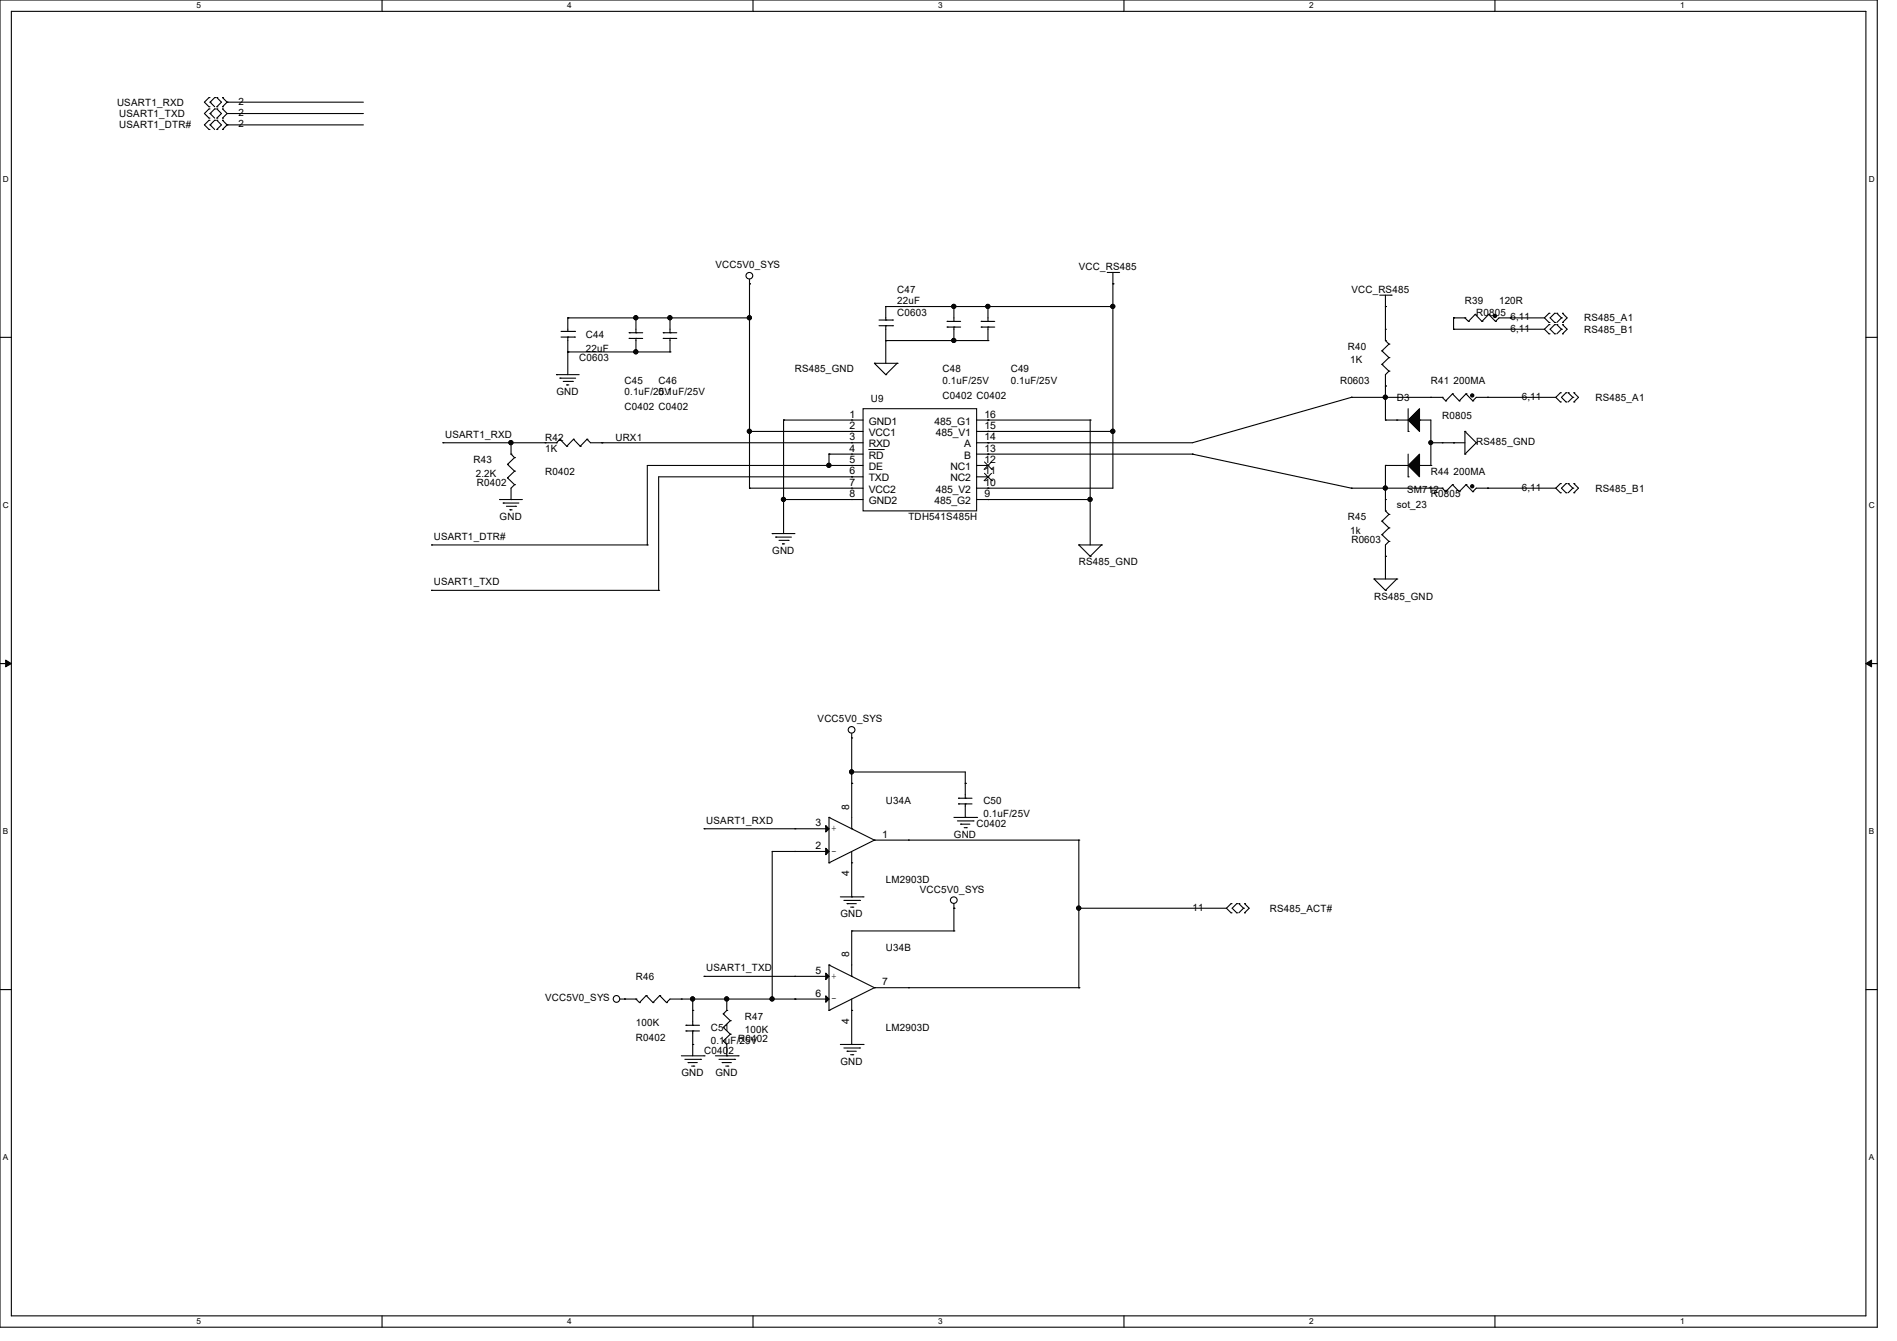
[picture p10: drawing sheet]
<svg xmlns="http://www.w3.org/2000/svg" width="297mm" height="210mm" viewBox="0 0 297 210" stroke-linecap="round" stroke-linejoin="round" font-family="sans-serif">
<path d="M0 0h293.9v207.9h-293.9zM1.8 1.8h290.3v204.3h-290.3z" fill="none" stroke="#000" stroke-width=".17"/>
<g fill="#fff">
<path d="M30.8 .2h.7v1.4h-.7z"/>
<path d="M30.8 206.2h.7v1.4h-.7z"/>
</g>
<path d="M59.8 0v1.8M59.8 206.1v1.8" fill="none" stroke="#000" stroke-width=".17"/>
<g fill="#fff">
<path d="M88.8 .2h.7v1.4h-.7z"/>
<path d="M88.8 206.2h.7v1.4h-.7z"/>
</g>
<path d="M117.9 0v1.8M117.9 206.1v1.8" fill="none" stroke="#000" stroke-width=".17"/>
<g fill="#fff">
<path d="M146.9 .2h.7v1.4h-.7z"/>
<path d="M146.9 206.2h.7v1.4h-.7z"/>
</g>
<path d="M176 0v1.8M176 206.1v1.8" fill="none" stroke="#000" stroke-width=".17"/>
<g fill="#fff">
<path d="M205 .2h.7v1.4h-.7z"/>
<path d="M205 206.2h.7v1.4h-.7z"/>
</g>
<path d="M234.1 0v1.8M234.1 206.1v1.8" fill="none" stroke="#000" stroke-width=".17"/>
<g fill="#fff">
<path d="M263.1 .2h.6v1.4h-.6z"/>
<path d="M263.1 206.2h.6v1.4h-.6z"/>
<path d="M.5 27.3h.9v1.4h-.9z"/>
<path d="M292.6 27.3h.9v1.4h-.9z"/>
<path d="M.5 78.4h.9v1.4h-.9z"/>
<path d="M292.6 78.4h.9v1.4h-.9z"/>
</g>
<path d="M0 52.8h1.8M292.1 52.8h1.8" fill="none" stroke="#000" stroke-width=".17"/>
<g fill="#fff">
<path d="M.5 129.5h.8v1.4h-.8z"/>
<path d="M292.6 129.5h.8v1.4h-.8z"/>
</g>
<path d="M0 103.9h1.8M292.1 103.9h1.8" fill="none" stroke="#000" stroke-width=".17"/>
<path d="M.9 103.4l.9 .5-.9 .5zM292.1 103.9l.9-.5v1z" fill="#000" stroke="#000" stroke-width=".16"/>
<g fill="#fff">
<path d="M.5 180.5h.8v1.4h-.8z"/>
<path d="M292.6 180.5h.8v1.4h-.8z"/>
</g>
<g fill="none" stroke="#000" stroke-width=".17">
<path d="M32.7 16.7h.1M32.7 15.3h.1M32.7 18.5h.1M32.7 17.1h.1M32.7 18.8h.1M32.7 18.8l-.7 .8 .7 .7M32.7 15.3l-.7 .7 .7 .7M32.7 17.1l-.7 .7 .7 .7M32.9 16h.1M32.9 17.8h.1M32.9 19.6h.1M32.9 16l.7 .7"/>
<path d="M32.9 17.8l.7 .7M32.9 19.6l.7 .7M33.6 15.3h.1M33.6 17.1h.1M33.6 18.8h.1M33.6 17.1l-.7 .7M33.6 15.3l-.7 .7M33.6 18.8l-.7 .8M34 15.3h.1M34 16.7h.1M34 17.1h.1M34 18.5h.1"/>
<path d="M34 18.8h.1M34 15.3l.7 .7-.7 .7M34 17.1l.7 .7-.7 .7M34 18.8l.7 .8-.7 .7M34.8 15.3h.1M34.8 16.7h.1M34.8 17.1h.1M34.8 18.5h.1M34.8 18.8h.1M34.8 15.3l.8 .7M34.8 18.8l.8 .8M34.8 17.1l.8 .7"/>
<path d="M35.6 17.8h.1M35.6 16h.1M35.6 19.6h.1M35.6 17.8h21.3M35.6 16h21.3M35.6 19.6h21.3M35.6 16l-.8 .7M35.6 17.8l-.8 .7M35.6 19.6l-.8 .7M32.7 20.3h.1M34 20.3h.1M34.8 20.3h.1"/>
<path d="M87.1 58.7h.1M87.1 58.7h3.6M87.7 59.2h.1M87.7 59.2h2.4M87.8 52.8h2.2M87.8 51.9h2.2M88.2 59.7h1.4M88.9 55.1h.1M88.9 49.8h.1M88.9 51.9h.1M88.9 52.8h.1M88.9 49.8h28.4"/>
<path d="M88.9 55.1h16M88.9 49.8v2.1M88.9 52.8v5.9M89.6 59.7h.1M90 52.8h.1M90 51.9h.1M98.5 52.1h.1M98.5 53h.1M98.5 52.1h2.1M98.5 53h2.1M99.6 55.1h.1M99.6 49.8h.1"/>
<path d="M99.6 53h.1M99.6 52.1h.1M99.6 49.8v2.3M99.6 53v2.1M103.8 52.1h.1M103.8 53h.1M103.8 52.1h2.2M103.8 53h2.2M104.9 49.8h.1M104.9 53h.1M104.9 52.1h.1M104.9 55.1h.1"/>
<path d="M104.9 49.8v2.3M104.9 53v2.1M117.3 44.4h.1M117.3 49.8h.1M117.3 43.7v32.8M136.9 56.9h.1M136.9 56.9h3.6M136.9 56.9l1.8 1.8M137.6 51h2.1M137.6 50.1h2.1M138.7 53.3h.1M138.7 48h.1"/>
<path d="M138.7 58.7h.1M138.7 50.1h.1M138.7 51h.1M138.7 53.3h16M138.7 48v2.1M138.7 51v5.9M138.7 48h35.5M139.7 51h.1M139.7 50.1h.1M140.5 56.9h.1M140.5 56.9l-1.8 1.8M148.3 50.3h.1"/>
<path d="M148.3 51.2h.1M148.3 50.3h2.1M148.3 51.2h2.1M149.4 53.3h.1M149.4 48h.1M149.4 51.2h.1M149.4 50.3h.1M149.4 48v2.3M149.4 51.2v2.1M153.6 50.3h.1M153.6 51.2h.1M153.6 50.3h2.1"/>
<path d="M153.6 51.2h2.1M154.7 48h.1M154.7 51.2h.1M154.7 50.3h.1M154.7 53.3h.1M154.7 48v2.3M154.7 51.2v2.1M173.4 42.7h1.7M174.2 44.4h.1M174.2 48h.1M174.2 42.7v33.8h-21.3M175.1 42.7h.1"/>
<path d="M216 46.2h1.8M216.4 57.1h.1M216.4 54.9h.1M216.4 57.1l1.1 1M216.4 54.9l1.1 1.1M216.9 48h.1M216.9 53.3h.1M216.9 51.6h.1M216.9 46.2v7.1M216.9 53.3l.6 .6M217.5 58.1h.1M217.5 56h.1"/>
<path d="M217.5 53.9h.1M217.5 58.1l-.6 .6v7.1M217.5 56l-1.1 1.1M217.5 53.9l-1.1 1M217.8 46.2h.1M227.6 51.6h.1M227.6 49.8h.1M227.6 51.6h14.2M227.6 49.8h1.8M227.6 49.8v1.8M229.4 49.8h.1M229.4 49.8l.5 .5"/>
<path d="M229.9 50.3h.1M231 49.2h.1M231 49.2l1 1.1M231 49.2l-1.1 1.1M232 50.3h.1M233.1 49.2h.1M233.1 49.2l1 1.1M233.1 49.2l-1.1 1.1M234.1 50.3h.1M236.5 49.8h.1M241.8 49.8h-7.1l-.6 .5M241.8 49.8l.7 .7"/>
<path d="M241.8 51.6l.7 .7M242.5 49.1h.1M242.5 50.5h.1M242.5 50.8h.1M242.5 52.3h.1M242.5 49.1l-.7 .7M242.5 50.8l-.7 .8M243.4 49.1h.1M243.4 50.5h.1M243.4 50.8h.1M243.4 52.3h.1M243.4 49.1l-.7 .7 .7 .7"/>
<path d="M243.4 50.8l-.7 .8 .7 .7M243.8 49.1h.1M243.8 50.8h.1M243.8 50.8l.7 .8M243.8 49.1l.7 .7M244.5 49.8h.1M244.5 51.6h.1M244.5 49.8l-.7 .7M244.5 51.6l-.7 .7M244.6 50.5h.1M244.6 49.1h.1M244.6 52.3h.1"/>
<path d="M244.6 50.8h.1M244.6 49.1l.8 .7-.8 .7M244.6 50.8l.8 .8-.8 .7M69.3 69.3h.1M69.3 69.3h17.8M78.2 78.2h.1M78.2 78.2h3.6M78.8 78.8h.1M78.8 78.8h2.4M79.3 79.3h1.4M79.5 74.8h.1M79.5 72.7h.1"/>
<path d="M79.5 74.8l1.1 1.1M79.5 72.7l1.1 1.1M79.8 79.8h.1M79.8 79.8h.4M80 69.3h.1M80 71.1h.1M80 78.2h.1M80 71.1l.6 .6M80 69.3v1.8M80.6 75.9h.1M80.6 73.8h.1M80.6 71.7h.1"/>
<path d="M80.6 75.9l-.6 .6v1.7M80.6 73.8l-1.1 1M80.6 71.7l-1.1 1M80.7 79.3h.1M85.3 69.3h.1M87.1 69.3h.1M87.7 68.8h.1M87.7 68.8l1 1.1M87.7 68.8l-.6 .5M88.7 60.3h.1M88.7 69.9h.1M88.7 60.3h.4"/>
<path d="M89.8 68.8h.1M89.8 68.8l1 1.1M89.8 68.8l-1.1 1.1M90.8 69.9h.1M91.9 68.8h.1M91.9 68.8l.6 .5h42.6M91.9 68.8l-1.1 1.1M94.2 69.3h.1M117.3 67.6h.1M117.3 76.5h.1M117.3 67.6h17.8M117.3 76.5h17.8"/>
<path d="M122.7 65.8h.1M122.7 78.2h.1M122.7 65.8v17.8M122.7 65.8h12.4M122.7 78.2h12.4M129.8 71.1h.1M129.8 72.9h.1M129.8 71.1h5.3M129.8 71.1v1.8M133.3 74.7h.1M133.3 65.8h.1M133.3 67.6h.1"/>
<path d="M133.3 69.3h.1M133.3 71.1h.1M133.3 72.9h.1M133.3 76.5h.1M133.3 78.2h.1M135.1 64h17.8v16h-17.8zM135.1 72.9h-33.8v12.4M135.1 74.7h-32v17.8M152.9 65.8h17.8M152.9 67.6h21.3M152.9 71.1h33.8M152.9 72.9h1.8"/>
<path d="M152.9 78.2h17.8M152.9 74.7h1.8M154.7 65.8h.1M154.7 67.6h.1M154.7 69.3h.1M154.7 71.1h.1M154.7 76.5h.1M154.7 78.2h.1M154.7 74.7h.1M154.7 72.9h.1M170.7 65.8h.1M170.7 78.2h.1"/>
<path d="M170.7 65.8v19.5M174.2 67.6h.1M186.7 71.1h.1M186.7 71.1l24.9 5.4M211.6 62.2h.1M211.6 76.5h.1M211.6 62.2l-24.9 7.1h-33.8M211.6 76.5h14.2M211.6 62.2h14.2M216.9 60.5h.1M216.9 76.5h.1M216.9 62.2h.1"/>
<path d="M216.9 72.9h.1M216.9 78.2h.1M216.9 65.8h.1M216.9 65.8h3.6M216.9 72.9h3.6M216.9 72.9v7.1M218.7 65.8h.1M220.5 67.6h.1M220.5 74.7h.1M220.5 72.9h.1M220.5 64v3.6M220.5 71.1v3.6"/>
<path d="M222.2 72.9h.1M222.2 65.8h.1M222.2 65.8h1.8v7.1M222.2 72.9h1.8M224 76.5h.1M224 62.2h.1M224 72.9h.1M224 69.3h5.4M225.8 76.5h.1M225.8 62.2h.1M225.8 69.3h.1M225.8 76.5l.6 .5"/>
<path d="M225.8 62.2l.6 .6M226.4 77h.1M226.4 62.8h.1M227.4 75.9h.1M227.4 61.7h.1M227.4 75.9l1.1 1.1M227.4 75.9l-1 1.1M227.4 61.7l1.1 1.1M227.4 61.7l-1 1.1M227.6 69.3h.1M228.5 77h.1M228.5 62.8h.1"/>
<path d="M229.4 67.6h.1M229.4 71.1h.1M229.4 67.6v3.5M229.4 67.6l1.7 1.7M229.5 75.9h.1M229.5 61.7h.1M229.5 75.9l1.1 1.1M229.5 75.9l-1 1.1M229.5 61.7l1.1 1.1M229.5 61.7l-1 1.1M230.6 77h.1M230.6 62.8h.1"/>
<path d="M231.1 69.3h.1M231.1 69.3l-1.7 1.8M232.9 62.2h.1M232.9 76.5h.1M243.6 76.5h-12.5l-.5 .5M243.6 62.2h-12.5l-.5 .6M243.6 62.2l.7 .7M243.6 76.5l.7 .7M244.3 61.5h.1M244.3 62.9h.1M244.3 75.7h.1M244.3 77.2h.1"/>
<path d="M244.3 61.5l-.7 .7M244.3 75.7l-.7 .8M245.2 61.5h.1M245.2 62.9h.1M245.2 75.7h.1M245.2 77.2h.1M245.2 61.5l-.7 .7 .7 .7M245.2 75.7l-.7 .8 .7 .7M245.5 61.5h.1M245.5 75.7h.1M245.5 61.5l.8 .7M245.5 75.7l.8 .8"/>
<path d="M246.3 62.2h.1M246.3 76.5h.1M246.3 62.2l-.8 .7M246.3 76.5l-.8 .7M246.4 62.9h.1M246.4 61.5h.1M246.4 77.2h.1M246.4 75.7h.1M246.4 61.5l.7 .7-.7 .7M246.4 75.7l.7 .8-.7 .7M67.6 85.3h.1M67.6 92.5h.1"/>
<path d="M67.6 85.3h33.7M67.6 92.5h35.5M101.3 85.3h.1M103.1 92.5h.1M120.9 83.6h.1M120.9 83.6h3.6M121.5 84.1h.1M121.5 84.1h2.4M122 84.6h1.4M122.5 85.2h.1M122.5 85.2h.4M123.4 84.6h.1"/>
<path d="M168.9 85.3h.1M168.9 85.3h3.6M168.9 85.3l1.8 1.8M170.7 87.1h.1M172.5 85.3h.1M172.5 85.3l-1.8 1.8M215.1 90.7h.1M215.1 90.7h3.6M215.1 90.7l1.8 1.8M216.4 83.7h.1M216.4 81.6h.1M216.4 83.7l1.1 1.1"/>
<path d="M216.4 81.6l1.1 1.1M216.9 87.1h.1M216.9 92.5h.1M216.9 80h.1M216.9 80l.6 .6M217.5 84.8h.1M217.5 82.7h.1M217.5 80.6h.1M217.5 84.8l-.6 .5v5.4M217.5 82.7l-1.1 1M217.5 80.6l-1.1 1M218.7 90.7h.1"/>
<path d="M218.7 90.7l-1.8 1.8M133.3 115.6h.1M133.3 114.9v14.9M110.2 129.8h.1M110.2 129.8h19.6M120.9 133.3h.1M120.9 133.3h8.9M120.9 133.3v23.2M124.5 129.8h.1M124.5 133.3h.1M129.8 135.1h.1M129.8 128h.1"/>
<path d="M129.8 128v7.1M129.8 128l7.1 3.6M133.3 120.9h.1M133.3 122.7h.1M133.3 129.8h.1M133.3 135.1h.1M133.3 133.3v7.2M133.3 120.9h17.8v4.1M136.9 131.6h.1M136.9 131.6h32M136.9 131.6l-7.1 3.5M142.2 131.6h.1"/>
<path d="M149.4 128h3.5M149.9 128.6h2.5M150.1 125h.1M150.1 125.9h.1M150.1 125h2.1M150.1 125.9h2.1M150.4 129.1h.1M150.4 129.1h1.4M151 129.6h.3M151.1 122.7h.1M151.1 125.9h.1M151.1 125h.1"/>
<path d="M151.1 128h.1M151.1 125.9v2.1M151.3 129.6h.1M152.4 128.6h.1M152.9 128h.1M168.9 131.6h.1M168.9 131.6v23.1M0 155h1.8M97.1 156.5h2.5M97.8 156.5h.1M99.6 156.5h.1M99.6 156.5l.5 .5"/>
<path d="M100.1 157h.1M101.2 155.9h.1M101.2 155.9l1 1.1M101.2 155.9l-1.1 1.1M102.2 157h.1M103.3 155.9h.1M103.3 155.9l1.1 1.1M103.3 155.9l-1.1 1.1M104.4 157h.1M106.7 156.5h.1M108.5 156.5h.1M108.5 158.2h.1"/>
<path d="M108.5 156.5v4.1M110.2 152.9h.1M110.2 152.9h19.6M113.2 158.8h.1M113.2 158.8l1.1 1.1M113.8 156.5h.1M113.8 158.2h.1M113.8 158.2l-.6 .6M113.8 156.5v1.7M114.3 159.9h.1M114.3 159.9l-1.1 1M120.9 156.5h.1"/>
<path d="M124.5 156.5h.1M124.5 152.9h.1M129.8 158.2h.1M129.8 151.1h.1M129.8 151.1v7.1M129.8 156.5h-24.9l-.5 .5M129.8 151.1l7.1 3.6M131.6 140.5h3.5M132.1 141h2.5M132.6 141.5h.1M132.6 141.5h1.5M133.2 142.1h.3"/>
<path d="M133.3 152.9h.1M133.3 158.2h.1M133.3 145.8h.1M133.3 140.5h.1M133.3 145.8v7.1M133.3 156.5v7.1M133.3 145.8h16.1M133.5 142.1h.1M134.6 141h.1M135.1 140.5h.1M136.9 154.7h.1M136.9 154.7h32"/>
<path d="M136.9 154.7l-7.1 3.5M142.2 154.7h.1M149.4 145.8h.1M149.4 142.2h.1M149.4 141.5v4.3M168.9 142.2h.1M168.9 154.7h.1M168.9 142.2h23.1M192 142.2l.7 .8M192.7 141.5h.1M192.7 143h.1M192.7 141.5l-.7 .7"/>
<path d="M193.6 141.5h.1M193.6 143h.1M193.6 141.5l-.7 .7 .7 .8M194 141.5h.1M194 141.5l.7 .7M194.7 142.2h.1M194.7 142.2l-.7 .8M194.9 143h.1M194.9 141.5h.1M194.9 141.5l.7 .7-.7 .8M292.1 155h1.8M106.7 165.4h3.5"/>
<path d="M107.2 165.9h2.5M107.4 160.6h.1M107.4 161.5h.1M107.4 160.6h2.1M107.4 161.5h2.1M107.7 166.4h.1M107.7 166.4h1.5M108.3 167h.3M108.5 163.6h.1M108.5 161.5h.1M108.5 160.6h.1M108.5 161.5v3.9"/>
<path d="M108.6 167h.1M109.7 165.9h.1M110.2 165.4h.1M112 165.4h3.6M112.6 165.9h2.4M113.1 166.4h.1M113.1 166.4h1.4M113.2 163h.1M113.2 160.9h.1M113.2 163l.6 .6v1.8M113.2 160.9l1.1 1.1M113.6 167h.4"/>
<path d="M113.8 165.4h.1M114 167h.1M114.3 162h.1M114.3 162l-1.1 1M115 165.9h.1M115.6 165.4h.1M131.6 163.6h3.5M132.1 164.1h2.5M132.6 164.6h.1M132.6 164.6h1.5M133.2 165.2h.3M133.3 163.6h.1"/>
<path d="M133.5 165.2h.1M134.6 164.1h.1M135.1 163.6h.1"/>
<circle cx="117.3" cy="43.2" r=".52"/>
<circle cx="133.3" cy="114.3" r=".52"/>
<circle cx="96.5" cy="156.4" r=".52"/>
<circle cx="149.3" cy="141" r=".52"/>
</g>
<g fill="#000" stroke="#000" stroke-width=".17">
<path d="M129.3 129.3l.5 .5-.5 .5zM129.3 132.8l.5 .5-.5 .6zM129.3 152.4l.5 .5-.5 .5zM129.3 156l.5 .5-.5 .5z"/>
<path d="M222.2 64v3.6l-1.7-1.8z" fill-rule="evenodd"/>
<path d="M222.2 71.1v3.6l-1.7-1.8z" fill-rule="evenodd"/>
<circle cx="99.5" cy="55.1" r=".32"/>
<circle cx="99.5" cy="49.8" r=".32"/>
<circle cx="104.9" cy="49.8" r=".32"/>
<circle cx="117.3" cy="49.8" r=".32"/>
<circle cx="149.3" cy="48" r=".32"/>
<circle cx="149.3" cy="53.3" r=".32"/>
<circle cx="154.7" cy="48" r=".32"/>
<circle cx="174.2" cy="48" r=".32"/>
<circle cx="234.1" cy="49.5" r=".25"/>
<circle cx="80" cy="69.3" r=".32"/>
<circle cx="117.3" cy="67.5" r=".32"/>
<circle cx="122.7" cy="78.2" r=".32"/>
<circle cx="129.8" cy="72.9" r=".32"/>
<circle cx="170.7" cy="78.2" r=".32"/>
<circle cx="174.2" cy="67.5" r=".32"/>
<circle cx="216.9" cy="62.2" r=".32"/>
<circle cx="216.9" cy="76.4" r=".32"/>
<circle cx="224" cy="69.3" r=".32"/>
<circle cx="230.5" cy="76.2" r=".25"/>
<circle cx="230.5" cy="61.9" r=".25"/>
<circle cx="133.3" cy="120.9" r=".32"/>
<circle cx="108.4" cy="156.4" r=".32"/>
<circle cx="113.8" cy="156.4" r=".32"/>
<circle cx="120.9" cy="156.4" r=".32"/>
<circle cx="168.9" cy="142.2" r=".32"/>
</g>
<path d="M136 70.4h2.3M138.3 70.4h.1M154.1 75.3h.1M154.1 73.5h.1M154.1 74.1l1.2 1.2M154.1 72.3l1.2 1.2M155.2 74.1l-1.1 1.2M155.2 72.3l-1.1 1.2M155.3 75.3h.1M155.3 73.5h.1" fill="none" stroke="#000" stroke-width=".16"/>
<g font-size="1.6">
<text x="18.3" y="16.6">USART1_RXD</text>
<text x="37.3" y="16.4">2</text>
<text x="18.7" y="18.3">USART1_TXD</text>
<text x="18.7" y="20.1">USART1_DTR#</text>
<text x="37.3" y="18.2">2</text>
<text x="37.3" y="19.9">2</text>
<text x="112" y="42">VCC5V0_SYS</text>
<text x="140.5" y="45.9">C47</text>
<text x="140.5" y="47.7">22uF</text>
<text x="168.9" y="42.3">VCC_RS485</text>
<text x="211.6" y="45.9">VCC_RS485</text>
<text x="229.4" y="47.7">R39</text>
<text x="234.7" y="47.7">120R</text>
<text x="91.7" y="53">C44</text>
<text x="140.5" y="49.4">C0603</text>
<text x="231.1" y="49.4">R0805</text>
<text x="236.5" y="50.2">6,11</text>
<text x="236.5" y="51.9">6,11</text>
<text x="248" y="50.3">RS485_A1</text>
<text x="248" y="52.1">RS485_B1</text>
<text x="90.7" y="56.6">C0603</text>
<text x="91.7" y="55.1">22uF</text>
<text x="124.5" y="58.3">RS485_GND</text>
<text x="147.6" y="58.3">C48</text>
<text x="158.2" y="58.3">C49</text>
<text x="211" y="54.8">R40</text>
<text x="211.4" y="56.9">1K</text>
<text x="87.1" y="61.9">GND</text>
<text x="97.8" y="60.1">C45</text>
<text x="97.8" y="61.9">0.1uF/25V</text>
<text x="97.8" y="64.2">C0402 C0402</text>
<text x="103.1" y="60.1">C46</text>
<text x="103.1" y="61.9">0.1uF/25V</text>
<text x="133" y="65.4">1</text>
<text x="136.4" y="62.9">U9</text>
<text x="147.6" y="60.1">0.1uF/25V</text>
<text x="147.6" y="62.4">C0402 C0402</text>
<text x="154.1" y="65.4">16</text>
<text x="158.2" y="60.1">0.1uF/25V</text>
<text x="209.8" y="60.1">R0603</text>
<text x="218.7" y="62.8">D3</text>
<text x="224" y="60.1">R41 200MA</text>
<text x="225.8" y="65.6">R0805</text>
<text x="238.3" y="62.6">6,11</text>
<text x="249.8" y="62.8">RS485_A1</text>
<text x="69.7" y="68.6">USART1_RXD</text>
<text x="85.3" y="69">R42</text>
<text x="85.3" y="70.8">1K</text>
<text x="96.3" y="69">URX1</text>
<text x="133" y="67.2">2</text>
<text x="133" y="69">3</text>
<text x="133" y="70.7">4</text>
<text x="136" y="66.5">GND1</text>
<text x="136" y="68.3">VCC1</text>
<text x="136" y="70.1">RXD</text>
<text x="136" y="71.8">RD</text>
<text x="146.3" y="66.5">485_G1</text>
<text x="146.5" y="68.3">485_V1</text>
<text x="151" y="71.8">B</text>
<text x="151" y="70.1">A</text>
<text x="154.1" y="70.7">13</text>
<text x="154.1" y="69">14</text>
<text x="154.1" y="67.2">15</text>
<text x="231.1" y="69.7">RS485_GND</text>
<text x="74.1" y="72.6">R43</text>
<text x="74.5" y="74.7">2.2K</text>
<text x="74.7" y="76.1">R0402</text>
<text x="85.3" y="74.3">R0402</text>
<text x="133" y="72.5">5</text>
<text x="133" y="74.3">6</text>
<text x="133" y="76.1">7</text>
<text x="133" y="77.9">8</text>
<text x="136" y="73.6">DE</text>
<text x="136" y="75.4">TXD</text>
<text x="136" y="77.2">VCC2</text>
<text x="146.5" y="77.2">485_V2</text>
<text x="148.8" y="75.4">NC2</text>
<text x="148.8" y="73.6">NC1</text>
<text x="154.1" y="77.9">9</text>
<text x="154.1" y="76.1">10</text>
<text x="154.1" y="74.3">11</text>
<text x="154.1" y="72.5">12</text>
<text x="220.3" y="77.2">SM712</text>
<text x="224" y="74.3">R44 200MA</text>
<text x="224" y="77.9">R0805</text>
<text x="238.3" y="76.8">6,11</text>
<text x="249.8" y="77">RS485_B1</text>
<text x="78.2" y="81.4">GND</text>
<text x="136" y="79">GND2</text>
<text x="142.2" y="81.4">TDH541S485H</text>
<text x="146.3" y="79">485_G2</text>
<text x="211" y="81.4">R45</text>
<text x="211.4" y="83.6">1k</text>
<text x="218.7" y="79.5">sot_23</text>
<text x="67.9" y="84.6">USART1_DTR#</text>
<text x="120.9" y="86.8">GND</text>
<text x="168.9" y="88.6">RS485_GND</text>
<text x="211.6" y="85">R0603</text>
<text x="67.9" y="91.7">USART1_TXD</text>
<text x="215.1" y="93.9">RS485_GND</text>
<text x="128" y="113.1">VCC5V0_SYS</text>
<text x="138.7" y="125.9">U34A</text>
<text x="154" y="125.9">C50</text>
<text x="110.6" y="129">USART1_RXD</text>
<text x="127.7" y="129.4">3</text>
<text x="133" y="126.8" transform="rotate(-90 133 126.8)">8</text>
<text x="138.1" y="131.2">1</text>
<text x="149.4" y="131.2">GND</text>
<text x="152.9" y="129.5">C0402</text>
<text x="154" y="128">0.1uF/25V</text>
<text x="127.7" y="133">2</text>
<text x="133" y="137.2" transform="rotate(-90 133 137.2)">4</text>
<text x="131.6" y="143.7">GND</text>
<text x="138.7" y="138.3">LM2903D</text>
<text x="144" y="139.8">VCC5V0_SYS</text>
<text x="186.7" y="142.6">11</text>
<text x="198.8" y="142.8">RS485_ACT#</text>
<text x="133" y="149.9" transform="rotate(-90 133 149.9)">8</text>
<text x="138.7" y="149">U34B</text>
<text x="99.6" y="153.5">R46</text>
<text x="110.6" y="152.1">USART1_TXD</text>
<text x="127.7" y="152.5">5</text>
<text x="138.1" y="154.3">7</text>
<text x="85.3" y="156.8">VCC5V0_SYS</text>
<text x="99.6" y="160.7">100K</text>
<text x="111.3" y="161.5">C51</text>
<text x="116.6" y="159.7">R47</text>
<text x="116.6" y="161.8">100K</text>
<text x="127.7" y="156.1">6</text>
<text x="133" y="160.4" transform="rotate(-90 133 160.4)">4</text>
<text x="138.7" y="161.5">LM2903D</text>
<text x="99.6" y="163.1">R0402</text>
<text x="110.2" y="165">C0402</text>
<text x="111.3" y="163.6">0.1uF/25V</text>
<text x="115.6" y="163.2">R0402</text>
<text x="131.6" y="166.8">GND</text>
<text x="106.7" y="168.6">GND</text>
<text x="112" y="168.6">GND</text>
</g>
<g font-size="1.5">
<text x="130.1" y="130.1">+</text>
<text x="130.1" y="133.7">-</text>
<text x="130.1" y="153.2">+</text>
<text x="130.1" y="156.8">-</text>
</g>
<g font-size="1.3">
<text x="30.8" y="1.3">5</text>
<text x="88.8" y="1.3">4</text>
<text x="146.9" y="1.3">3</text>
<text x="205" y="1.3">2</text>
<text x="263.1" y="1.3">1</text>
<text x=".5" y="28.4">D</text>
<text x="292.6" y="28.4">D</text>
<text x=".5" y="79.5">C</text>
<text x="292.6" y="79.5">C</text>
<text x=".5" y="130.6">B</text>
<text x="292.6" y="130.6">B</text>
<text x=".5" y="181.7">A</text>
<text x="292.6" y="181.7">A</text>
<text x="30.8" y="207.4">5</text>
<text x="88.8" y="207.4">4</text>
<text x="146.9" y="207.4">3</text>
<text x="205" y="207.4">2</text>
<text x="263.1" y="207.4">1</text>
</g>
</svg>
